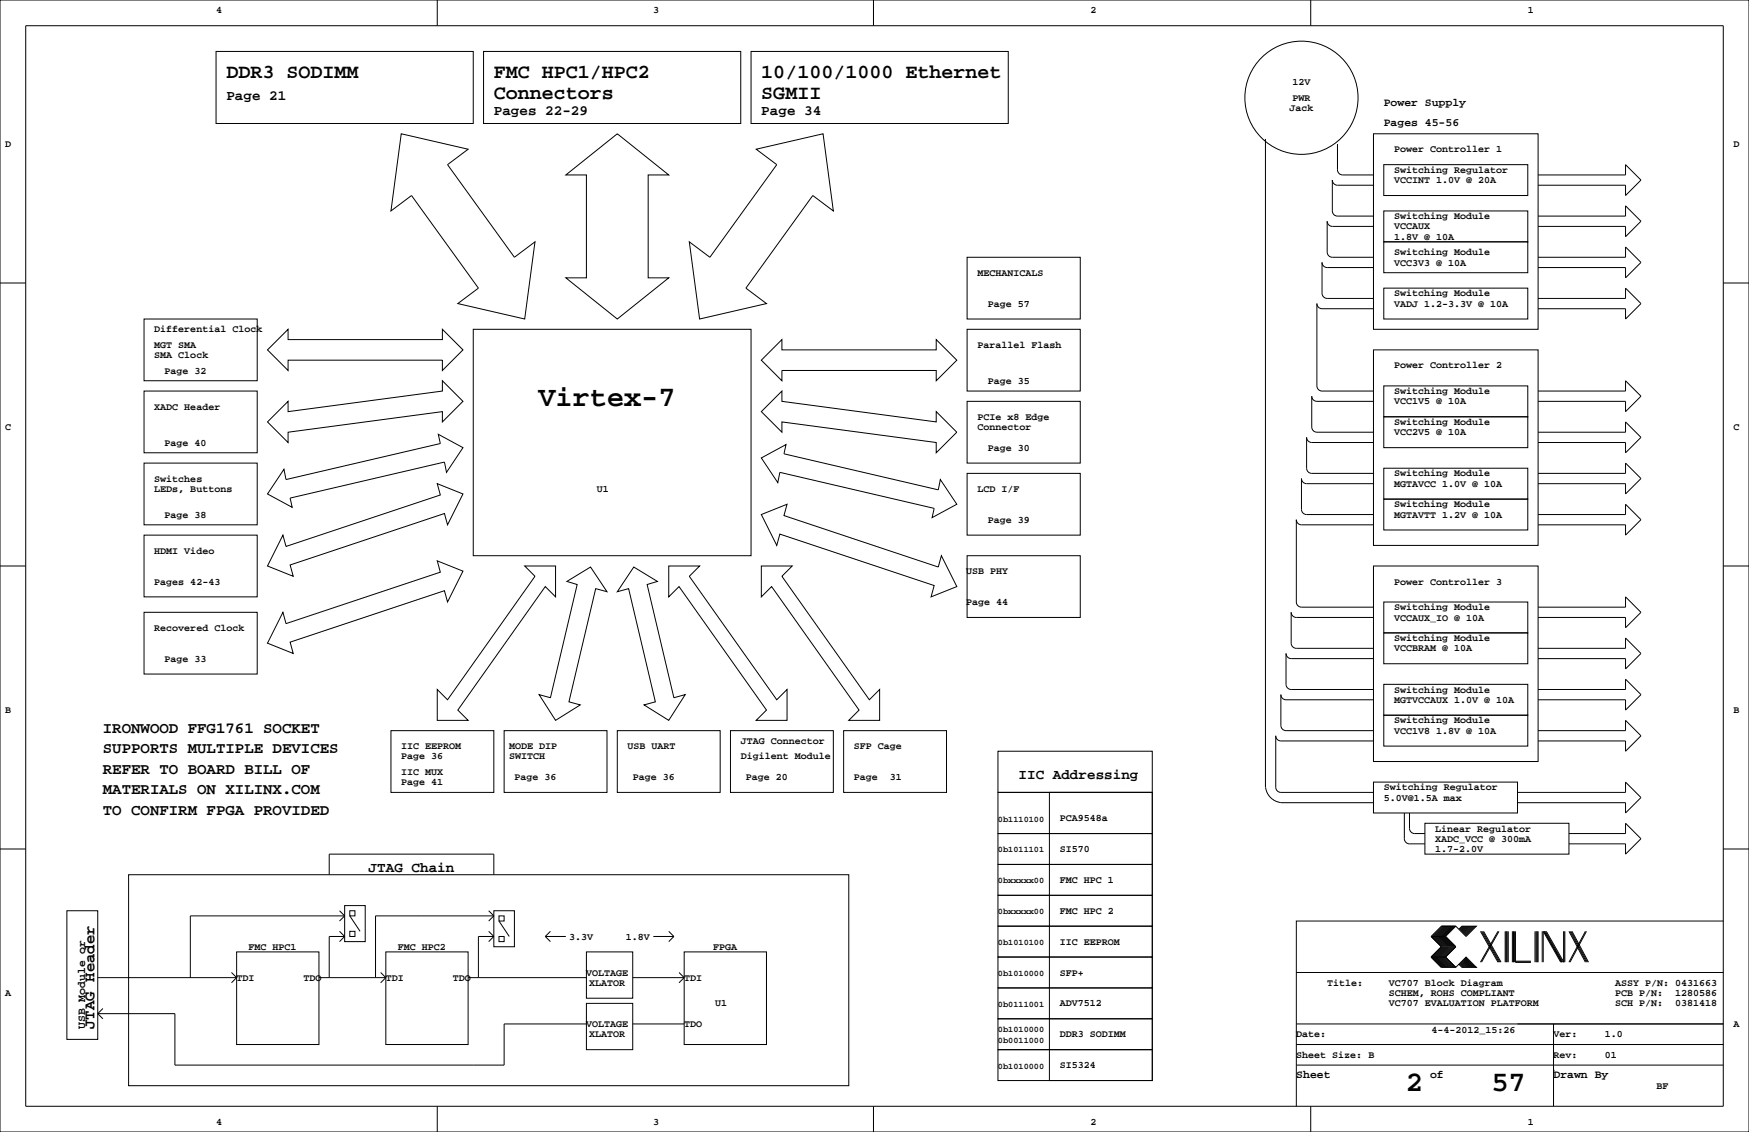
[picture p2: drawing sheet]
<svg xmlns="http://www.w3.org/2000/svg" width="432mm" height="279mm" viewBox="0 0 432 279" stroke-linecap="round" stroke-linejoin="round" font-family="sans-serif">
<g fill="none" stroke="#000" stroke-width=".25">
<path d="M0 0h431.8v279.4h-431.8zM6.3 6.4h419.1v266.6h-419.1zM53.3 12.7h63.5v17.8h-63.5zM107.9 0v6.4M119.4 12.7h63.5v17.8h-63.5zM185.4 12.7h63.5v17.8h-63.5zM215.6 0v6.4M215.9 17.8h.1M323.6 0v6.4M99.1 33l16.5 3.8-5.1 3.8 16.5 22.9 5.1-3.8-2.6 19-16.5-3.8 5.1-3.8-16.5-22.8-5.1 3.8zM186.7 36.8l16.5-3.8 2.5 19.1-5-3.8-16.6 22.8 5.1 3.8-16.5 3.8-2.5-19 5.1 3.8 16.5-22.9zM312.4 34.3l.1 160a4.3 4.3 0 0 0 3.7 3.8"/>
<path d="M330.2 35.6v6.3a1.27 1.27 0 0 0 1.3 1.3h7.6M339.1 33h40.6v48.3h-40.6zM139.7 43.2l12.7-10.2 12.7 10.2h-5.1v25.4h5.1l-12.7 10.1-12.7-10.1h5.1v-25.4zM339.1 45.7h-8.9a1.27 1.27 0 0 1-1.3-1.3v7.7a1.27 1.27 0 0 0 1.3 1.2h8.9M339.1 55.9h-10.2a1.27 1.27 0 0 1-1.2-1.3v7.6a1.27 1.27 0 0 0 1.2 1.3h10.2M341.6 40.6h35.6v7.7h-35.6zM341.6 59.7h35.6v7.6h-35.6zM341.6 52.1h35.6v7.6h-35.6zM379.7 53.3h21.6v-2.5l3.8 3.8-3.8 3.8v-2.5h-21.6M379.7 43.2h21.6v-2.6l3.8 3.8-3.8 3.9v-2.6h-21.6M0 69.8h6.3M35.6 78.7h27.9v15.3h-27.9z"/>
<path d="M238.8 63.5h27.9v15.2h-27.9zM339.1 76.2h-12.7a1.27 1.27 0 0 1-1.3-1.3v20.3a1.27 1.27 0 0 0 1.3 1.3h12.7M339.1 66h-11.4a1.27 1.27 0 0 1-1.3-1.2v7.6a1.27 1.27 0 0 0 1.3 1.3h11.4M341.6 71.1h35.6v7.6h-35.6zM379.7 63.5h21.6v-2.5l3.8 3.8-3.8 3.8v-2.6h-21.6M379.7 73.7h21.6v-2.6l3.8 3.8-3.8 3.8v-2.5h-21.6M425.4 69.8h6.4M35.6 96.5h27.9v15.3h-27.9zM66 86.4l5.1-5.1v2.5h38.1v-2.5l5.1 5.1-5.1 5v-2.5h-38.1v2.5zM71.1 99.1v2.5l38.1-5.1v-2.5l5.1 5.1-5.1 5v-2.5l-38.1 5.1v2.5l-5.1-5.1zM116.8 81.3h68.6v55.9h-68.6zM188 88.9l5-5.1v2.6h38.1v-2.6l5.1 5.1-5.1 5.1v-2.6h-38.1v2.6z"/>
<path d="M238.8 99.1h27.9v15.2h-27.9zM238.8 81.3h27.9v15.2h-27.9zM339.1 86.4h40.6v48.2h-40.6zM339.1 99.1h-14a1.27 1.27 0 0 1-1.3-1.3v7.6a1.27 1.27 0 0 0 1.3 1.3h14M341.6 95.2h35.6v7.7h-35.6zM379.7 96.5h21.6v-2.5l3.8 3.8-3.8 3.8v-2.5h-21.6M35.6 114.3h27.9v15.2h-27.9zM70.1 115.8l.5 2.6 38.1-8.9-.5-2.3 6.1 3.3-4.1 6.1-.5-2.6-38.1 8.9 .5 2.3-6.1-3.3zM188 113l6.1-3.3-.6 2.3 38.1 8.9 .6-2.5 4 6.1-6.1 3.3 .5-2.3-38.1-8.9-.5 2.5zM188 101.6l5-5.1v2.6l38.1 5v-2.5l5.1 5.1-5.1 5.1v-2.6l-38.1-5.1v2.6zM238.8 116.8h27.9v15.3h-27.9zM339.1 119.4h-16.5a1.27 1.27 0 0 1-1.3-1.3v7.6a1.27 1.27 0 0 0 1.3 1.3h16.5"/>
<path d="M339.1 109.2h-15.3a1.27 1.27 0 0 1-1.2-1.3v7.7a1.27 1.27 0 0 0 1.2 1.2h15.3M341.6 115.6h35.6v7.6h-35.6zM341.6 102.9h35.6v7.6h-35.6zM379.7 116.8h21.6v-2.5l3.8 3.8-3.8 3.8v-2.5h-21.6M379.7 106.7h21.6v-2.6l3.8 3.8-3.8 3.9v-2.6h-21.6M0 139.7h6.3M35.6 132.1h27.9v15.2h-27.9zM69.8 132.1l.8 2.8 38.1-12.7-.8-2.8 6.4 2.5-3.8 7.6-.8-2.8-38.1 12.7 .8 2.8-6.4-2.5zM129.5 139.7h7.7v7.6l-2.6-2.5-21.6 30.5 2.6 2.5h-7.7v-7.6l2.6 2.5 21.6-30.5zM156.5 140l5.8 3.5-2.5 .8 6.6 27.9 2.8-.8-4.1 6.4-6.1-3.8 2.8-.8-6.6-27.9-2.8 .7zM165.1 139.7h7.6l-2.5 2.5 21.6 30.5 2.5-2.5v7.6h-7.6l2.5-2.5-21.6-30.5-2.5 2.5zM188 127l6.3-2.5-.8 2.8 38.1 12.7 .8-2.8 3.8 7.6-6.3 2.5 .7-2.8-38.1-12.7-.7 2.8z"/>
<path d="M188 139.7h7.6l-2.6 2.5 21.6 30.5 2.6-2.5v7.6h-7.7l2.6-2.5-21.6-30.5-2.5 2.5zM238.8 137.2h27.9v15.2h-27.9zM339.1 139.7h40.6v48.3h-40.6zM339.1 129.5h-17.8a1.27 1.27 0 0 1-1.3-1.2v20.3a1.27 1.27 0 0 0 1.3 1.3h17.8M341.6 123.2h35.6v7.6h-35.6zM379.7 127h21.6v-2.5l3.8 3.8-3.8 3.8v-2.6h-21.6M425.4 139.7h6.4M35.6 151.1h27.9v15.3h-27.9zM69.8 151.1l.8 2.8 38.1-12.7-.8-2.8 6.4 2.6-3.8 7.6-.8-2.8-38.1 12.7 .8 2.8-6.4-2.5zM140 143.5l5.8-3.5 4.1 6-2.8-.7-6.6 27.9 2.8 .8-6.1 3.8-4.1-6.4 2.8 .8 6.6-27.9zM339.1 152.4h-19.1a1.27 1.27 0 0 1-1.2-1.3v7.7a1.27 1.27 0 0 0 1.2 1.2h19.1M341.6 148.6h35.6v7.6h-35.6z"/>
<path d="M341.6 156.2h35.6v7.6h-35.6zM379.7 149.9h21.6v-2.6l3.8 3.8-3.8 3.8v-2.5h-21.6M339.1 172.7h-21.6a1.27 1.27 0 0 1-1.3-1.3v7.7a1.27 1.27 0 0 0 1.3 1.2h21.6M339.1 162.6h-20.3a1.27 1.27 0 0 1-1.3-1.3v7.6a1.27 1.27 0 0 0 1.3 1.3h20.3M341.6 176.5h35.6v7.6h-35.6zM341.6 168.9h35.6v7.6h-35.6zM379.7 170.2h21.6v-2.6l3.8 3.8-3.8 3.9v-2.6h-21.6M379.7 160h21.6v-2.5l3.8 3.8-3.8 3.8v-2.5h-21.6M96.5 180.3h25.4v15.3h-25.4zM124.5 180.3h25.4v15.3h-25.4zM152.4 180.3h25.4v15.3h-25.4zM180.3 180.3h25.4v15.3h-25.4z"/>
<path d="M208.3 180.3h25.4v15.3h-25.4zM246.4 185.4h38.1v10.2h-38.1zM246.4 195.6h38.1v10.1h-38.1zM259.1 195.6h25.4v71.1h-25.4zM316.2 198.1h22.9M339.1 193h35.5v7.7h-35.5zM339.1 182.9h-22.9a1.27 1.27 0 0 1-1.2-1.3v12.7a1.27 1.27 0 0 0 1.2 1.3h22.9M374.6 195.6h26.7v-2.6l3.8 3.8-3.8 3.9v-2.6h-26.7M379.7 180.3h21.6v-2.5l3.8 3.8-3.8 3.8v-2.5h-21.6M0 209.5h6.3M31.7 215.9h177.8v52.1h-177.8zM81.3 215.9v-5.1h40.6v5.1"/>
<path d="M246.4 205.7h38.1v7.7h-38.1zM246.4 213.4h38.1v7.6h-38.1zM346.7 200.7v6.3a1.27 1.27 0 0 0 1.3 1.3h3.8M348 200.7v3.8a1.27 1.27 0 0 0 1.2 1.2h2.6M351.8 203.2h35.5v7.6h-35.5zM387.3 205.7h14v-2.5l3.8 3.8-3.8 3.8v-2.5h-14M425.4 209.5h6.4M16.5 224.8h7.6v31.7h-7.6zM58.4 234.9h20.3v22.9h-20.3zM83.8 224.8l1.3 1.3M83.8 229.9l1.3 1.2M85.1 223.5h5.1v8.9h-5.1z"/>
<path d="M85.1 231.1h-3.8v10.2M85.1 226.1h-38.1v15.2M85.1 226.1l-1.3 1.2M85.1 231.1l-1.3 1.3M86.4 229.9h1.2v1.2h-1.2zM86.4 224.8h1.2v1.3h-1.2zM86.4 226.1l2.5 3.8M95.2 234.9h20.4v22.9h-20.4zM120.6 224.8l1.3 1.3M120.6 229.9l1.3 1.2M121.9 224.8h5.1v8.9h-5.1zM121.9 231.1h-3.8v10.2"/>
<path d="M121.9 226.1h-29.2v15.2M121.9 226.1l-1.3 1.2M121.9 231.1l-1.3 1.3M123.2 231.1h1.3v1.3h-1.3zM123.2 226.1h1.3v1.2h-1.3zM123.2 227.3l2.5 3.8M134.6 231.1h5.1M134.6 231.1l1.3 1.3M135.9 229.9l-1.3 1.2M144.8 234.9h11.4v11.5h-11.4zM161.3 231.1h5.1M165.1 229.9l1.3 1.2"/>
<path d="M166.4 231.1l-1.3 1.3M168.9 234.9h20.3v22.9h-20.3zM246.4 221h38.1v7.6h-38.1zM246.4 236.2h38.1v7.6h-38.1zM246.4 228.6h38.1v7.6h-38.1zM353.3 236.2l2.6 2.6h3.5M353.3 231.1l2.6 2.6-2.6 2.5M353.3 236.2h3.6M353.3 231.1h3.6M356.1 228.6l-2.5 2.5 2.5 2.6-2.5 2.5 2.5 2.6M356.4 228.6l-2.6 2.5 2.6 2.6-2.6 2.5 2.6 2.6M356.6 228.6l-2.5 2.5 2.5 2.6-2.5 2.5 2.5 2.6"/>
<path d="M356.9 228.6l-2.6 2.5 2.6 2.6-2.6 2.5 2.6 2.6M356.9 231.1l2.5 2.6-2.5 2.5M356.9 236.2l2.5 2.6M357.1 228.6l-2.5 2.5 2.5 2.6-2.5 2.5 2.5 2.6M357.4 228.6l-2.6 2.5 2.6 2.6-2.6 2.5 2.6 2.6M357.6 228.6l-2.5 2.5 2.5 2.6-2.5 2.5 2.5 2.6M357.9 228.6l-2.6 2.5 2.6 2.6-2.6 2.5 2.6 2.6M358.1 228.6l-2.5 2.5 2.5 2.6-2.5 2.5 2.5 2.6M358.4 228.6l-2.5 2.5 2.5 2.6-2.5 2.5 2.5 2.6M358.6 228.6l-2.5 2.5 2.5 2.6-2.5 2.5 2.5 2.6M358.9 228.6l-2.5 2.5 2.5 2.6-2.5 2.5 2.5 2.6M359.2 228.6l-2.6 2.5 2.6 2.6-2.6 2.5 2.6 2.6"/>
<path d="M359.4 228.6l2.5 2.5 2.6-2.5h-3.6l-.7 .8M359.4 228.6h-3.5l-2.6 2.5M359.4 228.6l-2.5 2.5M360.2 238l.7 .8h3.6l-2.6-2.6-2.5 2.6M360.4 237.7l1 1.1M360.4 238l.8 .8M360.7 237.5l1.2 1.3M360.7 237.7l1 1.1M360.9 237.2l1.6 1.6M360.9 237.5l1.3 1.3M361.2 237l1.8 1.8M361.2 237.2l1.5 1.6"/>
<path d="M361.2 228.6l-.8 .8M361.4 236.7l2.1 2.1M361.4 237l1.8 1.8M361.4 228.6l-1 1M361.7 236.5l2.3 2.3M361.7 236.7l2 2.1M361.7 228.6l-1 1M361.9 236.5l2.3 2.3M361.9 228.6l-1.2 1.3M362.2 228.6l-1.3 1.3M362.5 228.6l-1.6 1.5M362.7 228.6l-1.5 1.5"/>
<path d="M363 228.6l-1.8 1.8M363.2 228.6l-1.8 1.8M363.5 228.6l-2.1 2M363.7 228.6l-2 2M364 228.6l-2.3 2.3M364.2 228.6l-2.3 2.3M365.5 229.9l4.3 7.6M365.8 229.9l4.3 7.6M366 229.9l4.3 7.6M366.3 229.9l4.3 7.6M369.8 229.9l-4.3 7.6M370.1 229.9l-4.3 7.6"/>
<path d="M371.6 229.9v7.6M371.9 229.9v7.6M372.1 229.9v7.6M372.4 229.9v7.6M373.4 229.9v7.6M373.6 229.9v7.6M373.9 229.9v7.6M374.1 229.9v7.6h3.9M374.1 237.2h3.9M379 229.9v7.6M379.2 229.9v7.6M379.5 229.9v7.6"/>
<path d="M379.7 229.9v7.6M380.7 229.9v7.6M381 237.5v-7.6l4.3 7.6M381.3 229.9l4.3 7.6M381.5 229.9l4.3 7.6M381.8 229.9l4.3 7.6v-7.6M386.3 229.9v7.6M387.3 229.9l4.1 7.6M387.6 229.9l4.1 7.6M387.9 229.9l4 7.6M388.1 229.9l4.1 7.6M391.4 229.9l-4.1 7.6"/>
<path d="M391.7 229.9l-4.1 7.6M425.4 227.3h-105.4v35.6M24.1 250.2h19.1v12.7h81.3v-10.2h20.3M24.1 241.3h34.3M24.1 250.2l1.3 1.3M25.4 248.9l-1.3 1.3M57.1 240l1.3 1.3M58.4 241.3l-1.3 1.3M78.7 241.3h16.5M94 240l1.2 1.3M95.2 241.3l-1.2 1.3M115.6 241.3h29.2"/>
<path d="M144.8 247.6h11.4v11.5h-11.4zM156.2 252.7h12.7M156.2 241.3h12.7M167.6 240l1.3 1.3M168.9 241.3l-1.3 1.3M246.4 243.8h38.1v7.7h-38.1zM246.4 251.5h38.1v7.6h-38.1zM246.4 259.1h38.1v7.6h-38.1zM320 257.8h105.4M320 252.7h105.4M320 240h105.4M383.5 252.7v20.3"/>
<path d="M107.9 273v6.4M215.6 273v6.4M320 262.9v10.1M320 262.9h105.4M323.6 273v6.4M383.5 264.2h.1"/>
<circle cx="321.3" cy="24.1" r="14"/>
</g>
<g font-size="7.1">
<text x="132.9" y="100.2">Virtex-7</text>
<text x="347" y="269.3">2</text>
<text x="368.2" y="269.3">57</text>
</g>
<g font-size="4.9">
<text x="55.9" y="19.3">DDR3 SODIMM</text>
<text x="121.9" y="19.3">FMC HPC1/HPC2</text>
<text x="188" y="19.3">10/100/1000 Ethernet</text>
<text x="121.9" y="24.4">Connectors</text>
<text x="188" y="24.4">SGMII</text>
</g>
<g font-size="3.9">
<text x="25.4" y="185.9">SUPPORTS MULTIPLE DEVICES</text>
<text x="25.4" y="180.8">IRONWOOD FFG1761 SOCKET</text>
<text x="25.4" y="191">REFER TO BOARD BILL OF</text>
<text x="25.4" y="196.1">MATERIALS ON XILINX.COM</text>
<text x="25.4" y="201.1">TO CONFIRM FPGA PROVIDED</text>
<text x="23.3" y="254" transform="rotate(-90 23.3 254)">JTAG Header</text>
</g>
<g font-size="3.5">
<text x="55.9" y="24.7">Page 21</text>
<text x="121.9" y="28.5">Pages 22-29</text>
<text x="188" y="28.5">Page 34</text>
<text x="251.5" y="192.3">IIC Addressing</text>
<text x="91" y="215.2">JTAG Chain</text>
</g>
<g font-size="2.8">
<text x="341.6" y="26.1">Power Supply</text>
<text x="341.6" y="31.2">Pages 45-56</text>
<text x="21" y="254" transform="rotate(-90 21 254)">USB Module or</text>
<text x="320" y="266.1">Sheet</text>
<text x="353.1" y="266.1">of</text>
<text x="383.5" y="266.1">Drawn By</text>
</g>
<g font-size="2.5">
<text x="53.3" y="3.3">4</text>
<text x="161.3" y="3.3">3</text>
<text x="269.2" y="3.3">2</text>
<text x="377.2" y="3.3">1</text>
<text x="319.1" y="21.1">12V</text>
<text x="318.3" y="27.4">Jack</text>
<text x="319.1" y="24.9">PWR</text>
<text x="1.3" y="36.3">D</text>
<text x="344.2" y="37.6">Power Controller 1</text>
<text x="428" y="36.3">D</text>
<text x="344.2" y="42.7">Switching Regulator</text>
<text x="344.2" y="45.2">VCCINT 1.0V @ 20A</text>
<text x="344.2" y="59.2">1.8V @ 10A</text>
<text x="344.2" y="54.1">Switching Module</text>
<text x="344.2" y="56.6">VCCAUX</text>
<text x="344.2" y="63">Switching Module</text>
<text x="344.2" y="65.5">VCC3V3 @ 10A</text>
<text x="241.3" y="68.1">MECHANICALS</text>
<text x="243.8" y="75.7">Page 57</text>
<text x="344.2" y="73.2">Switching Module</text>
<text x="344.2" y="75.7">VADJ 1.2-3.3V @ 10A</text>
<text x="38.1" y="82">Differential Clock</text>
<text x="38.1" y="85.9">MGT SMA</text>
<text x="38.1" y="88.4">SMA Clock</text>
<text x="241.3" y="85.9">Parallel Flash</text>
<text x="40.6" y="92.2">Page 32</text>
<text x="243.8" y="94.7">Page 35</text>
<text x="344.2" y="90.9">Power Controller 2</text>
<text x="38.1" y="101.1">XADC Header</text>
<text x="344.2" y="99.8">VCC1V5 @ 10A</text>
<text x="344.2" y="97.3">Switching Module</text>
<text x="1.3" y="106.2">C</text>
<text x="241.3" y="106.2">Connector</text>
<text x="241.3" y="103.6">PCIe x8 Edge</text>
<text x="344.2" y="107.4">VCC2V5 @ 10A</text>
<text x="344.2" y="104.9">Switching Module</text>
<text x="428" y="106.2">C</text>
<text x="40.6" y="110">Page 40</text>
<text x="243.8" y="111.3">Page 30</text>
<text x="38.1" y="118.9">Switches</text>
<text x="344.2" y="117.6">Switching Module</text>
<text x="38.1" y="121.4">LEDs, Buttons</text>
<text x="147.3" y="121.4">U1</text>
<text x="241.3" y="121.4">LCD I/F</text>
<text x="344.2" y="125.2">Switching Module</text>
<text x="344.2" y="120.1">MGTAVCC 1.0V @ 10A</text>
<text x="40.6" y="127.8">Page 38</text>
<text x="243.8" y="129">Page 39</text>
<text x="344.2" y="127.8">MGTAVTT 1.2V @ 10A</text>
<text x="38.1" y="136.7">HDMI Video</text>
<text x="238.5" y="141.7">USB PHY</text>
<text x="38.1" y="144.3">Pages 42-43</text>
<text x="238.5" y="149.4">Page 44</text>
<text x="344.2" y="144.3">Power Controller 3</text>
<text x="38.1" y="155.7">Recovered Clock</text>
<text x="344.2" y="153.2">VCCAUX_IO @ 10A</text>
<text x="344.2" y="150.6">Switching Module</text>
<text x="344.2" y="160.8">VCCBRAM @ 10A</text>
<text x="344.2" y="158.2">Switching Module</text>
<text x="40.6" y="163.3">Page 33</text>
<text x="344.2" y="170.9">Switching Module</text>
<text x="344.2" y="173.5">MGTVCCAUX 1.0V @ 10A</text>
<text x="1.3" y="176">B</text>
<text x="344.2" y="178.6">Switching Module</text>
<text x="428" y="176">B</text>
<text x="99.1" y="184.9">IIC EEPROM</text>
<text x="125.7" y="184.9">MODE DIP</text>
<text x="154.9" y="184.9">USB UART</text>
<text x="182.9" y="183.6">JTAG Connector</text>
<text x="210.8" y="184.9">SFP Cage</text>
<text x="344.2" y="181.1">VCC1V8 1.8V @ 10A</text>
<text x="99.1" y="191.3">IIC MUX</text>
<text x="99.1" y="187.5">Page 36</text>
<text x="125.7" y="187.5">SWITCH</text>
<text x="182.9" y="187.5">Digilent Module</text>
<text x="99.1" y="193.8">Page 41</text>
<text x="127" y="192.5">Page 36</text>
<text x="156.2" y="192.5">Page 36</text>
<text x="184.1" y="192.5">Page 20</text>
<text x="210.8" y="192.5">Page</text>
<text x="219.7" y="192.5">31</text>
<text x="341.6" y="197.6">5.0V@1.5A max</text>
<text x="341.6" y="195.1">Switching Regulator</text>
<text x="261.6" y="202.7">PCA9548a</text>
<text x="354.3" y="205.2">Linear Regulator</text>
<text x="354.3" y="207.8">XADC_VCC @ 300mA</text>
<text x="261.6" y="210.3">SI570</text>
<text x="354.3" y="210.3">1.7-2.0V</text>
<text x="261.6" y="217.9">FMC HPC 1</text>
<text x="261.6" y="225.6">FMC HPC 2</text>
<text x="140.5" y="231.9">3.3V</text>
<text x="154.5" y="231.9">1.8V</text>
<text x="261.6" y="233.2">IIC EEPROM</text>
<text x="61.4" y="234.4">FMC HPC1</text>
<text x="98.2" y="234.4">FMC HPC2</text>
<text x="176.1" y="234.4">FPGA</text>
<text x="1.3" y="245.9">A</text>
<text x="58.4" y="242.1">TDI</text>
<text x="74.9" y="242.1">TDO</text>
<text x="95.2" y="242.1">TDI</text>
<text x="111.8" y="242.1">TDO</text>
<text x="144.7" y="240.8">VOLTAGE</text>
<text x="145.4" y="243.3">XLATOR</text>
<text x="168.9" y="242.1">TDI</text>
<text x="261.6" y="240.8">SFP+</text>
<text x="327.7" y="243.3">Title:</text>
<text x="342.9" y="245.9">SCHEM, ROHS COMPLIANT</text>
<text x="342.9" y="243.3">VC707 Block Diagram</text>
<text x="398.8" y="243.3">ASSY P/N: 0431663</text>
<text x="398.8" y="245.9">PCB P/N:</text>
<text x="413.6" y="245.9">1280586</text>
<text x="176.5" y="248.4">U1</text>
<text x="261.6" y="248.4">ADV7512</text>
<text x="342.9" y="248.4">VC707 EVALUATION PLATFORM</text>
<text x="398.8" y="248.4">SCH P/N:</text>
<text x="413.6" y="248.4">0381418</text>
<text x="144.7" y="253.5">VOLTAGE</text>
<text x="145.4" y="256">XLATOR</text>
<text x="168.9" y="253.5">TDO</text>
<text x="261.6" y="256">DDR3 SODIMM</text>
<text x="320" y="256">Date:</text>
<text x="353.4" y="255">4-4-2012_15:26</text>
<text x="383.5" y="256">Ver:</text>
<text x="396.2" y="256">1.0</text>
<text x="428" y="253.5">A</text>
<text x="261.6" y="263.7">SI5324</text>
<text x="320" y="261.1">Sheet Size: B</text>
<text x="383.5" y="261.1">Rev:</text>
<text x="396.2" y="261.1">01</text>
<text x="408.9" y="268.7">BF</text>
<text x="53.3" y="277.6">4</text>
<text x="161.3" y="277.6">3</text>
<text x="269.2" y="277.6">2</text>
<text x="377.2" y="277.6">1</text>
</g>
<g font-size="2.1">
<text x="246.4" y="202.8">0b1110100</text>
<text x="246.4" y="210.4">0b1011101</text>
<text x="246.4" y="218">0bxxxxx00</text>
<text x="246.4" y="225.6">0bxxxxx00</text>
<text x="246.4" y="233.2">0b1010100</text>
<text x="246.4" y="240.9">0b1010000</text>
<text x="246.4" y="248.5">0b0111001</text>
<text x="246.4" y="257.4">0b0011000</text>
<text x="246.4" y="254.8">0b1010000</text>
<text x="246.4" y="263.7">0b1010000</text>
</g>
</svg>
